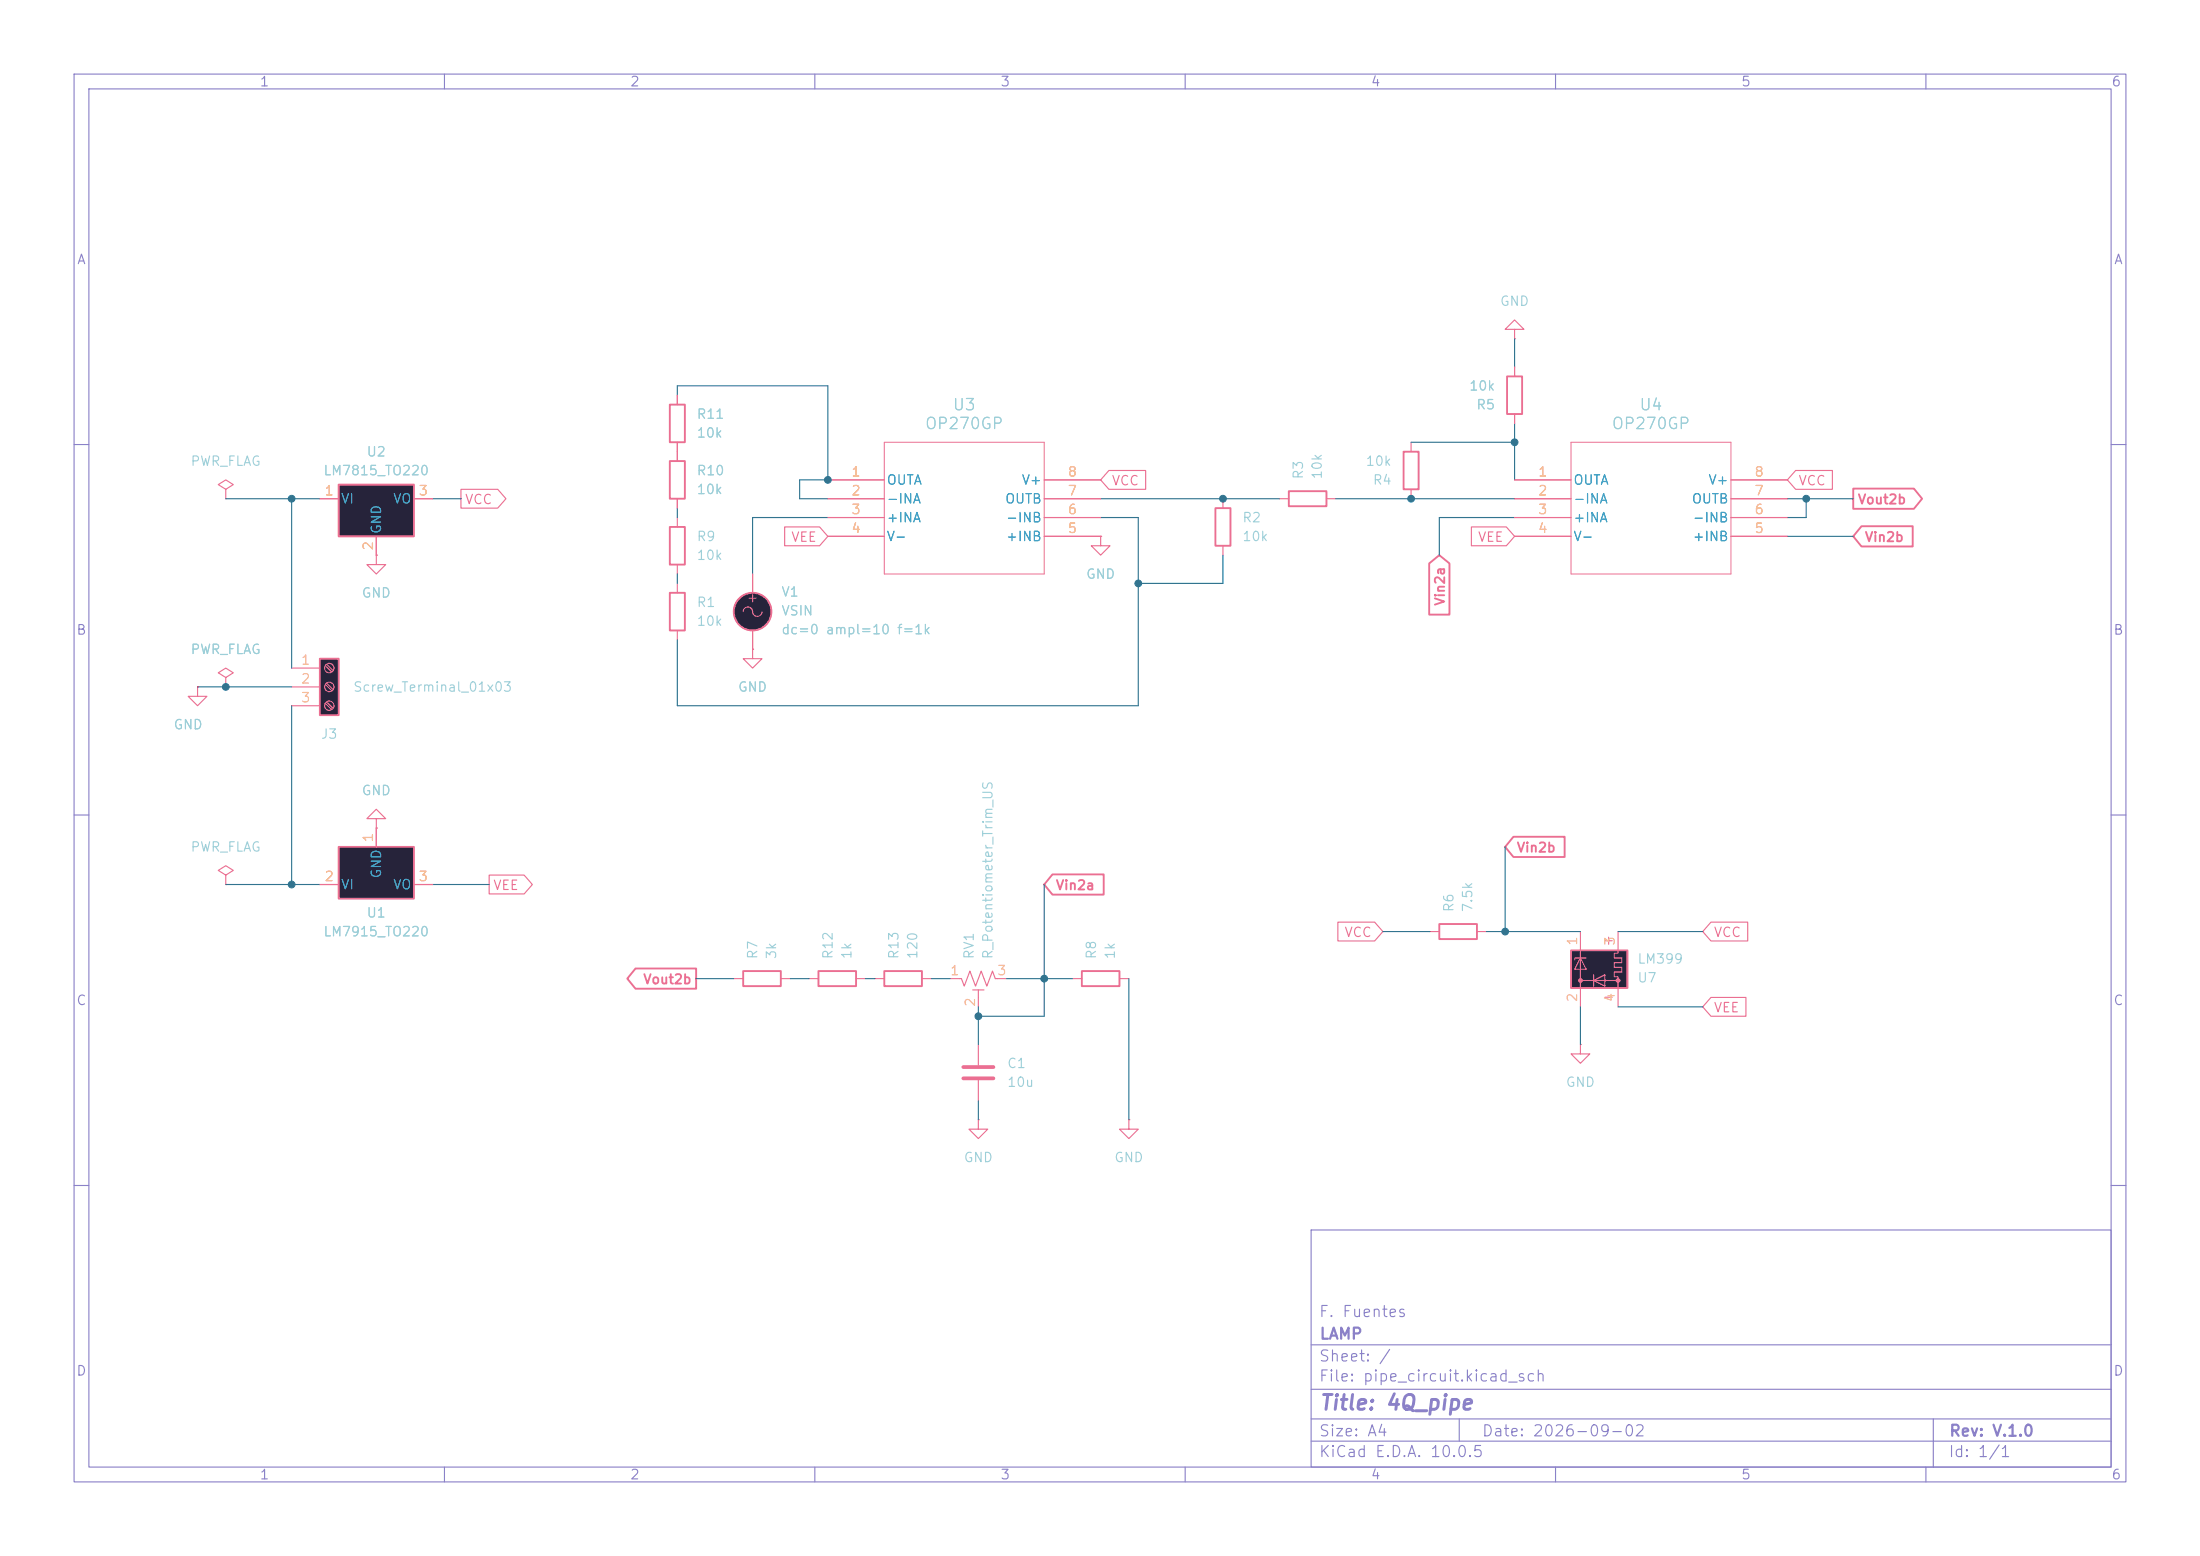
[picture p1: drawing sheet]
<svg xmlns="http://www.w3.org/2000/svg" width="297mm" height="210mm" viewBox="0 0 297 210" stroke-linecap="round" stroke-linejoin="round" font-family="sans-serif">
<g fill="none" stroke="#8b81c8" stroke-width=".15">
<path d="M10 10h277v190h-277zM12 12h273v186h-273zM60 10v2M110 10v2M160 10v2M210 10v2M260 10v2M10 60h2M285 60h2M10 110h2M285 110h2M10 160h2"/>
<path d="M177 166h108v32h-108zM285 160h2M60 198v2M110 198v2M160 198v2M177 194.5h108M177 191.5h108M177 187.5h108M177 181.5h108M197 191.5v3M210 198v2M260 198v2"/>
<path d="M261 191.5v6.5"/>
</g>
<path d="M148.6 72.4v1.3h1.3l-1.3 1.2-1.3-1.2h1.3M148.6 72.4h.1M204.5 64.8h7.6M204.5 67.3h7.6M204.5 69.9h7.6M204.5 72.4h7.6M233.7 64.8h7.6M233.7 67.3h7.6M233.7 69.9h7.6M233.7 72.4h7.6" fill="none" stroke="#eb6f92" stroke-width=".15"/>
<path d="M212.1 59.7h21.6v17.8h-21.6z" fill="none" stroke="#eb6f92" stroke-width=".14"/>
<path d="M212.1 128.3h7.6v5.1h-7.6z" fill="#26233a"/>
<path d="M90.4 80h2.1v5.1h-2.1zM194.3 124.7h5.1v2h-5.1zM212.1 128.3h7.6v5.1h-7.6z" fill="none" stroke="#eb6f92" stroke-width=".25"/>
<g fill="#eb6f92" stroke="#eb6f92" stroke-width=".15">
<circle cx="218.4" cy="132.3" r=".25"/>
<circle cx="213.4" cy="132.3" r=".25"/>
</g>
<g fill="none" stroke="#eb6f92" stroke-width=".15">
<path d="M30.5 66l1-.6-1-.6-1 .6 1 .6v1.3M30.5 67.3h.1M91.4 78.7v1.3M26.7 92.7v1.3h1.2l-1.2 1.3-1.3-1.3h1.3M26.7 92.7h.1M30.5 91.4l1-.6-1-.6-1 .6 1 .6v1.3M30.5 92.7h.1M91.4 85.1v1.3M101.6 87.6v1.3h1.3l-1.3 1.3-1.3-1.3h1.3M101.6 87.6h.1M30.5 118.1l1-.6-1-.7-1 .7 1 .6v1.3M30.5 119.4h.1"/>
<path d="M193 125.7h1.3M199.4 125.7h1.3M213.4 129.3l.7 1.5h-1.5zM213.4 125.7v10.2M213.4 132.3h5M214.1 129.3h-1.5v.2M215.1 132.3l1.6-.7v1.5zM215.1 131.6v1.5M218.4 125.7v3h-.5v.6h1v.6h-1v.7h1v.6h-1v.6h.5v4.1M213.4 141v1.2h1.2l-1.2 1.3-1.3-1.3h1.3M213.4 141h.1"/>
</g>
<path d="M45.7 114.3h10.2v7h-10.2z" fill="#26233a"/>
<path d="M203.5 50.8h2v5.1h-2zM45.7 114.3h10.2v7h-10.2z" fill="none" stroke="#eb6f92" stroke-width=".25"/>
<path d="M204.5 49.5v1.3M204.5 55.9v1.3M43.2 119.4h2.5M50.8 111.8v2.5M55.9 119.4h2.5" fill="none" stroke="#eb6f92" stroke-width=".15"/>
<path d="M43.2 88.9h2.5v7.6h-2.5z" fill="#26233a"/>
<path d="M174 66.3h5.1v2h-5.1zM43.2 88.9h2.5v7.6h-2.5z" fill="none" stroke="#eb6f92" stroke-width=".25"/>
<g fill="none" stroke="#eb6f92" stroke-width=".15">
<path d="M204.5 44.5h1.2l-1.2-1.3-1.3 1.3h1.3v1.2M204.5 45.7h.1M172.7 67.3h1.3M179.1 67.3h1.2M39.4 90.2h3.8M39.4 92.7h3.8M39.4 95.3h3.8M43.9 89.8l.9 .9M43.9 92.4l.9 .8M43.9 94.9l.9 .9M44.1 89.7l.9 .8M44.1 92.2l.9 .8"/>
<path d="M44.1 94.7l.9 .9M50.8 110.5h1.3l-1.3-1.3-1.3 1.3h1.3v1.3M50.8 111.8h.1"/>
<circle cx="44.4" cy="92.7" r=".63"/>
<circle cx="44.4" cy="90.2" r=".63"/>
<circle cx="44.4" cy="95.2" r=".63"/>
</g>
<path d="M45.7 65.4h10.2v7h-10.2z" fill="#26233a"/>
<g fill="none" stroke="#eb6f92" stroke-width=".25">
<path d="M90.4 54.6h2.1v5.1h-2.1zM45.7 65.4h10.2v7h-10.2zM90.4 71.1h2.1v5.1h-2.1zM90.4 62.2h2.1v5.1h-2.1zM164.1 68.6h2v5.1h-2zM189.5 61h2v5h-2zM192.9 76l1.4-1.1 1.4 1.1v7h-2.8zM250.2 65.9h8.2l1.1 1.4-1.1 1.4h-8.2zM251.3 71h6.9v2.8h-6.9l-1.1-1.4zM142.1 118h6.9v2.7h-6.9l-1.1-1.3zM204.3 112.9h6.9v2.8h-6.9l-1.1-1.4zM85.8 130.7h8.2v2.7h-8.2l-1.1-1.3z"/>
<path d="M100.3 131.1h5.1v2h-5.1zM110.5 131.1h5.1v2h-5.1zM119.4 131.1h5.1v2h-5.1zM146 131.1h5.1v2h-5.1z"/>
<circle cx="101.6" cy="82.5" r="2.54"/>
</g>
<g fill="none" stroke="#eb6f92" stroke-width=".15">
<path d="M91.4 53.3v1.3M91.4 59.7v2.5M190.5 59.7v1.3M204.5 49.5v1.3M204.5 55.9v1.3M43.2 67.3h2.5M50.8 74.9v1.3h1.3l-1.3 1.3-1.3-1.3h1.3M50.8 74.9h.1M50.8 72.4v2.5M55.9 67.3h2.5M62.2 66h5l1.1 1.3-1.1 1.3h-5zM91.4 67.3v1.3"/>
<path d="M91.4 69.9v1.2M91.4 76.2v1.3M101.6 77.5v2.5M105.9 71.1h4.7l1.2 1.3-1.2 1.3h-4.7zM111.8 67.3h7.6M111.8 64.8h7.6M111.8 69.9h7.6M111.8 72.4h7.6M141 67.3h7.6M141 64.8h7.6M141 69.9h7.6M141 72.4h7.6"/>
<path d="M148.6 72.4h.1M149.7 63.5h5v2.5h-5l-1.1-1.2zM165.1 67.3v1.3M165.1 73.7v1.2M190.5 66v1.3M198.6 71.1h4.8l1.1 1.3-1.1 1.3h-4.8zM204.5 67.3h7.6M204.5 64.8h7.6M204.5 69.9h7.6M204.5 72.4h7.6M233.7 67.3h7.6M233.7 64.8h7.6"/>
<path d="M233.7 69.9h7.6M233.7 72.4h7.6M242.4 63.5h5v2.5h-5l-1.1-1.2zM26.7 92.7h.1M30.5 92.7h.1M100.3 82.6a.67 .67 0 0 1 .8-.7 .67 .67 0 0 1 .5 .9 .64 .64 0 0 0 .7 .4 .64 .64 0 0 0 .6-.6M101.6 87.6h.1M101.6 85.1v2.5M43.2 119.4h2.5M50.8 111.8h.1M50.8 111.8v2.5M55.9 119.4h2.5"/>
<path d="M66 118.1h4.8l1.1 1.3-1.1 1.3h-4.8zM99.1 132.1h1.2M105.4 132.1h1.3M109.2 132.1h1.3M115.6 132.1h1.2M118.1 132.1h1.3M124.5 132.1h1.2M128.3 132.1h1.5l.4 1 .7-2 .8 2 .8-2 .7 2 .8-2 .4 1h1.5M131.3 133.6h1.5M132.1 133.6v2.3M144.8 132.1h1.2M151.1 132.1h1.3"/>
<path d="M180.6 124.5h5l1.1 1.2-1.1 1.3h-5zM231 124.5h4.9v2.5h-4.9l-1.1-1.3zM231 134.6h4.7v2.6h-4.7l-1.1-1.3zM132.1 151.1v1.3h1.2l-1.2 1.3-1.3-1.3h1.3M132.1 151.1h.1M132.1 141v2.8M132.1 145.8v2.8M152.4 151.1v1.3h1.3l-1.3 1.3-1.3-1.3h1.3M152.4 151.1h.1"/>
</g>
<path d="M130 144h4.1M130 145.5h4.1" fill="none" stroke="#eb6f92" stroke-width=".51"/>
<circle cx="101.6" cy="82.5" r="2.54" fill="#26233a" stroke="#26233a" stroke-width=".14"/>
<path d="M119.4 59.7h21.6v17.8h-21.6z" fill="none" stroke="#eb6f92" stroke-width=".14"/>
<g fill="none" stroke="#31748f" stroke-width=".15">
<path d="M91.4 53.3v-1.2h20.4v12.7h-3.9v2.5h3.9M190.5 59.7h14M204.5 45.7v3.8M204.5 57.2v7.6M30.5 67.3h12.7M39.4 67.3v22.9M58.4 67.3h3.8M91.4 68.6v1.3M91.4 77.5v1.2M111.8 69.9h-10.2v7.6M148.6 69.9h5.1v25.4h-62.3v-8.9M148.6 67.3h24.1"/>
<path d="M165.1 74.9v3.8h-11.4M180.3 67.3h24.2M204.5 69.9h-10.2v5M241.3 67.3h8.9M241.3 72.4h8.9M243.8 67.3v2.6h-2.5M26.7 92.7h12.7M39.4 95.3v24.1M30.5 119.4h12.7M58.4 119.4h7.6M141 119.4v17.8h-8.9M203.2 114.3v11.4"/>
<path d="M94 132.1h5.1M106.7 132.1h2.5M116.8 132.1h1.3M125.7 132.1h2.6M132.1 135.9v5.1M135.9 132.1h8.9M152.4 132.1v19M186.7 125.7h6.3M200.7 125.7h12.7M213.4 135.9v5.1M218.4 125.7h11.5M218.4 135.9h11.5"/>
<path d="M132.1 148.6v2.5"/>
</g>
<g fill="#31748f" stroke="#31748f" stroke-width=".14">
<circle cx="204.5" cy="59.7" r=".46"/>
<circle cx="190.5" cy="67.3" r=".46"/>
<circle cx="165.1" cy="67.3" r=".46"/>
<circle cx="111.8" cy="64.8" r=".46"/>
<circle cx="153.7" cy="78.7" r=".46"/>
<circle cx="141" cy="132.1" r=".46"/>
<circle cx="132.1" cy="137.2" r=".46"/>
<circle cx="39.4" cy="119.4" r=".46"/>
<circle cx="39.4" cy="67.3" r=".46"/>
<circle cx="30.5" cy="92.7" r=".46"/>
<circle cx="203.2" cy="125.7" r=".46"/>
<circle cx="243.8" cy="67.3" r=".46"/>
</g>
<text font-size="2" fill="#8b81c8" x="178" y="190.8">Title: 4Q_pipe</text>
<g font-size="1.5" fill="#9ccfd8">
<text x="124.8" y="58.3">OP270GP</text>
<text x="128.5" y="55.8">U3</text>
<text x="217.5" y="58.3">OP270GP</text>
<text x="221.2" y="55.8">U4</text>
</g>
<g font-size="1.5" fill="#8b81c8">
<text x="178" y="178.1">F. Fuentes</text>
<text x="178" y="184.1">Sheet: /</text>
<text x="178" y="181.1">LAMP</text>
<text x="178" y="186.8">File: pipe_circuit.kicad_sch</text>
<text x="178" y="197">KiCad E.D.A. 10.0.5</text>
<text x="178" y="194.2">Size: A4</text>
<text x="200" y="194.2">Date: 2026-09-02</text>
<text x="263" y="197">Id: 1/1</text>
<text x="263" y="194.2">Rev: V.1.0</text>
</g>
<g font-size="1.3" fill="#8b81c8">
<text x="35" y="12">1</text>
<text x="85" y="12">2</text>
<text x="135" y="12">3</text>
<text x="185" y="12">4</text>
<text x="235" y="12">5</text>
<text x="285" y="12">6</text>
<text x="10.3" y="36">A</text>
<text x="285.3" y="36">A</text>
<text x="10.2" y="86">B</text>
<text x="285.2" y="86">B</text>
<text x="10.2" y="136">C</text>
<text x="285.2" y="136">C</text>
<text x="10.2" y="186">D</text>
<text x="285.2" y="186">D</text>
<text x="35" y="200">1</text>
<text x="85" y="200">2</text>
<text x="135" y="200">3</text>
<text x="185" y="200">4</text>
<text x="235" y="200">5</text>
<text x="285" y="200">6</text>
</g>
<g font-size="1.3" fill="#9ccfd8">
<text x="202.4" y="41.6">GND</text>
<text x="198.2" y="53">10k</text>
<text x="94" y="56.8">R11</text>
<text x="94" y="59.4">10k</text>
<text x="199.2" y="55.6">R5</text>
<text x="25.6" y="63.2">PWR_FLAG</text>
<text x="43.6" y="64.5">LM7815_TO220</text>
<text x="49.4" y="61.9">U2</text>
<text x="94" y="64.5">R10</text>
<text x="176.2" y="64.8" transform="rotate(-90 176.2 64.8)">R3</text>
<text x="178.8" y="64.8" transform="rotate(-90 178.8 64.8)">10k</text>
<text x="184.3" y="63.2">10k</text>
<text x="185.2" y="65.7">R4</text>
<text x="94" y="67">10k</text>
<text x="167.6" y="70.8">R2</text>
<text x="94" y="73.4">R9</text>
<text x="94" y="75.9">10k</text>
<text x="167.6" y="73.4">10k</text>
<text x="48.7" y="81">GND</text>
<text x="94" y="82.2">R1</text>
<text x="105.4" y="80.8">V1</text>
<text x="105.4" y="83.4">VSIN</text>
<text x="146.5" y="78.4">GND</text>
<text x="25.6" y="88.6">PWR_FLAG</text>
<text x="94" y="84.8">10k</text>
<text x="105.4" y="85.9">dc=0 ampl=10 f=1k</text>
<text x="47.6" y="93.7">Screw_Terminal_01x03</text>
<text x="99.5" y="93.7">GND</text>
<text x="23.3" y="98.8">GND</text>
<text x="43.2" y="100">J3</text>
<text x="48.7" y="107.6">GND</text>
<text x="25.6" y="115.3">PWR_FLAG</text>
<text x="49.4" y="124.2">U1</text>
<text x="196.5" y="123.2" transform="rotate(-90 196.5 123.2)">R6</text>
<text x="199.1" y="123.2" transform="rotate(-90 199.1 123.2)">7.5k</text>
<text x="43.6" y="126.7">LM7915_TO220</text>
<text x="102.6" y="129.6" transform="rotate(-90 102.6 129.6)">R7</text>
<text x="105.1" y="129.6" transform="rotate(-90 105.1 129.6)">3k</text>
<text x="112.7" y="129.6" transform="rotate(-90 112.7 129.6)">R12</text>
<text x="115.3" y="129.6" transform="rotate(-90 115.3 129.6)">1k</text>
<text x="121.6" y="129.6" transform="rotate(-90 121.6 129.6)">R13</text>
<text x="124.2" y="129.6" transform="rotate(-90 124.2 129.6)">120</text>
<text x="131.8" y="129.6" transform="rotate(-90 131.8 129.6)">RV1</text>
<text x="134.3" y="129.6" transform="rotate(-90 134.3 129.6)">R_Potentiometer_Trim_US</text>
<text x="148.3" y="129.6" transform="rotate(-90 148.3 129.6)">R8</text>
<text x="150.8" y="129.6" transform="rotate(-90 150.8 129.6)">1k</text>
<text x="221" y="130.4">LM399</text>
<text x="221" y="132.9">U7</text>
<text x="135.9" y="144.5">C1</text>
<text x="135.9" y="147">10u</text>
<text x="211.3" y="147">GND</text>
<text x="130" y="157.2">GND</text>
<text x="150.3" y="157.2">GND</text>
</g>
<g font-size="1.3" fill="#f6c177">
<text x="114.8" y="64.6">1</text>
<text x="144" y="64.6">8</text>
<text x="207.5" y="64.6">1</text>
<text x="236.8" y="64.6">8</text>
<text x="43.7" y="67.2">1</text>
<text x="56.4" y="67.2">3</text>
<text x="114.8" y="67.2">2</text>
<text x="114.8" y="69.7">3</text>
<text x="144" y="69.7">6</text>
<text x="144" y="67.2">7</text>
<text x="207.5" y="67.2">2</text>
<text x="207.5" y="69.7">3</text>
<text x="236.8" y="69.7">6</text>
<text x="236.8" y="67.2">7</text>
<text x="50.7" y="74.4" transform="rotate(-90 50.7 74.4)">2</text>
<text x="114.8" y="72.3">4</text>
<text x="144" y="72.3">5</text>
<text x="207.5" y="72.3">4</text>
<text x="236.8" y="72.3">5</text>
<text x="40.5" y="90">1</text>
<text x="40.5" y="92.6">2</text>
<text x="40.5" y="95.1">3</text>
<text x="50.7" y="113.8" transform="rotate(-90 50.7 113.8)">1</text>
<text x="43.7" y="119.2">2</text>
<text x="56.4" y="119.2">3</text>
<text x="128.2" y="131.9">1</text>
<text x="134.5" y="131.9">3</text>
<text x="213.2" y="127.7" transform="rotate(-90 213.2 127.7)">1</text>
<text x="218.3" y="127.7" transform="rotate(-90 218.3 127.7)">3</text>
<text x="131.9" y="136" transform="rotate(-90 131.9 136)">2</text>
<text x="213.2" y="135.4" transform="rotate(-90 213.2 135.4)">2</text>
<text x="218.3" y="135.4" transform="rotate(-90 218.3 135.4)">4</text>
</g>
<g font-size="1.3" fill="#44a2c8">
<text x="119.6" y="65.7">OUTA</text>
<text x="137.8" y="65.7">V+</text>
<text x="212.3" y="65.7">OUTA</text>
<text x="230.5" y="65.7">V+</text>
<text x="45.9" y="68.3">VI</text>
<text x="53" y="68.3">VO</text>
<text x="119.6" y="68.3">-INA</text>
<text x="119.6" y="70.8">+INA</text>
<text x="135.6" y="68.3">OUTB</text>
<text x="135.7" y="70.8">-INB</text>
<text x="212.3" y="68.3">-INA</text>
<text x="212.3" y="70.8">+INA</text>
<text x="228.3" y="68.3">OUTB</text>
<text x="228.4" y="70.8">-INB</text>
<text x="51.8" y="72.2" transform="rotate(-90 51.8 72.2)">GND</text>
<text x="119.6" y="73.4">V-</text>
<text x="135.7" y="73.4">+INB</text>
<text x="212.3" y="73.4">V-</text>
<text x="228.4" y="73.4">+INB</text>
<text x="51.8" y="118.7" transform="rotate(-90 51.8 118.7)">GND</text>
<text x="45.9" y="120.3">VI</text>
<text x="53" y="120.3">VO</text>
</g>
<g font-size="1.3" fill="#eb6f92">
<text x="150" y="65.8">VCC</text>
<text x="242.7" y="65.8">VCC</text>
<text x="62.7" y="68.4">VCC</text>
<text x="250.7" y="68.4">Vout2b</text>
<text x="106.7" y="73.4">VEE</text>
<text x="199.4" y="73.4">VEE</text>
<text x="251.7" y="73.4">Vin2b</text>
<text x="100.7" y="81.6">+</text>
<text x="195.4" y="81.9" transform="rotate(-90 195.4 81.9)">Vin2a</text>
<text x="204.7" y="115.3">Vin2b</text>
<text x="66.5" y="120.4">VEE</text>
<text x="142.4" y="120.4">Vin2a</text>
<text x="181.4" y="126.8">VCC</text>
<text x="216.3" y="127.8">+</text>
<text x="231.3" y="126.8">VCC</text>
<text x="86.7" y="133.1">Vout2b</text>
<text x="216.3" y="135.5">-</text>
<text x="231.3" y="136.9">VEE</text>
</g>
</svg>
